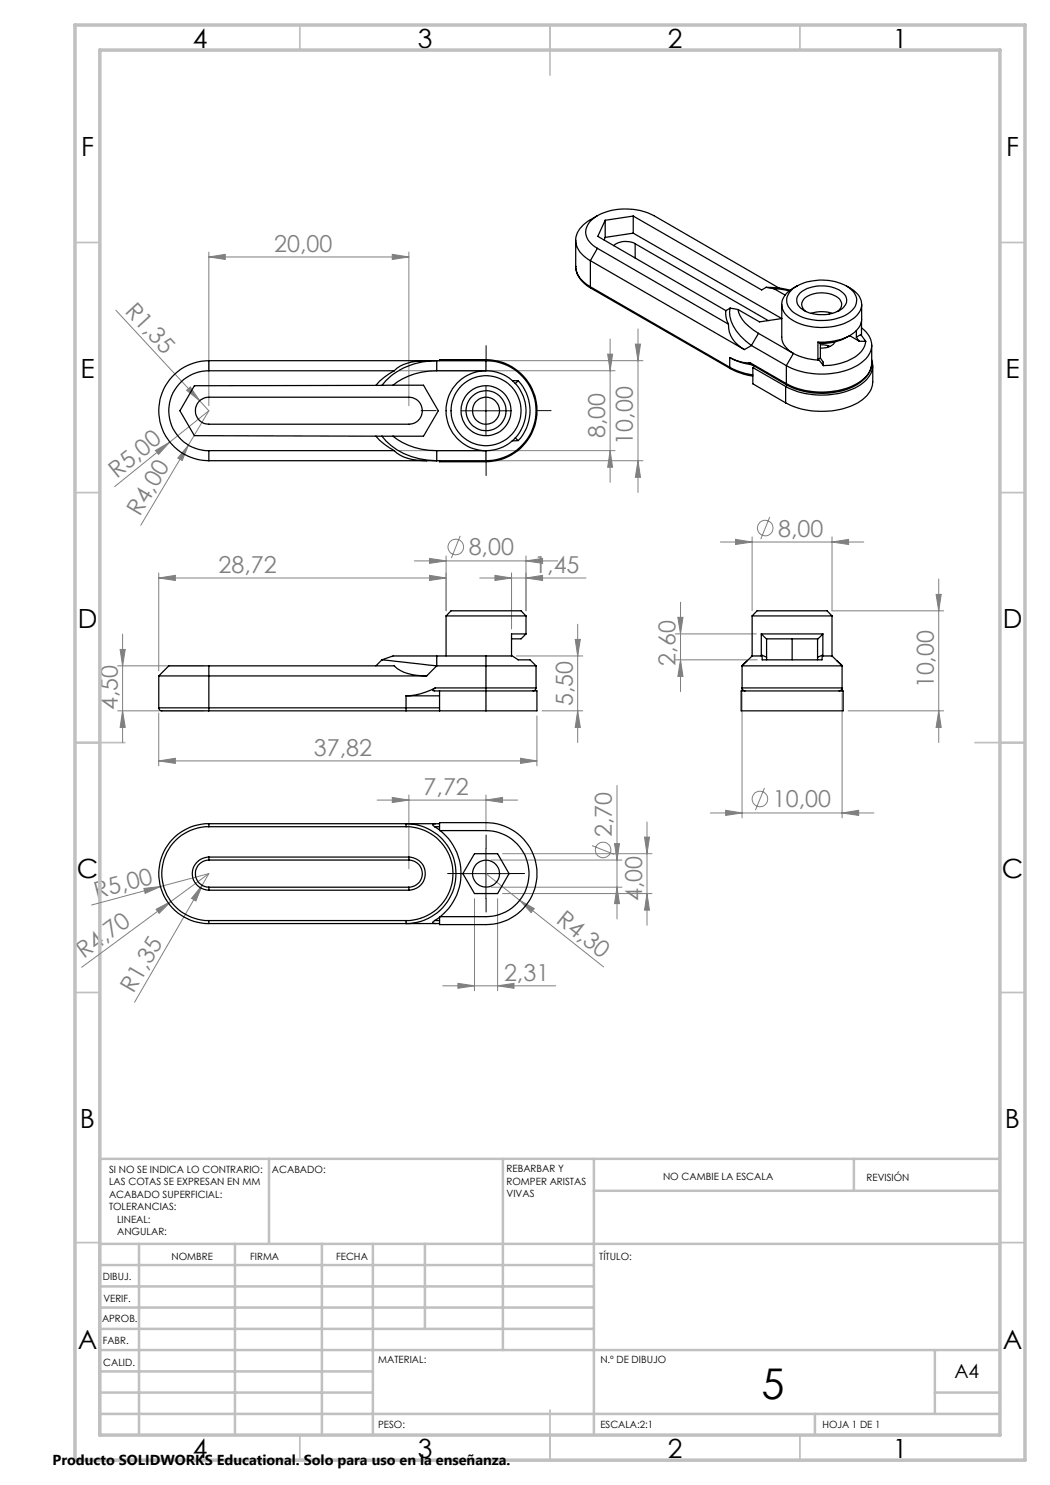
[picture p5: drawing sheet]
<svg xmlns="http://www.w3.org/2000/svg" width="210mm" height="297mm" viewBox="0 0 210 297" stroke-linecap="round" stroke-linejoin="round" font-family="sans-serif">
<g fill="none" stroke="#808080" stroke-width=".2">
<path d="M41.8 51.4l3.2-.5v1zM41.8 50.4v30.7M41.8 51.4h40M78.5 50.9l3.3 .5-3.3 .5zM81.8 50.4v30.7M23.2 62.1l16.7 18M37.3 78.1l.8-.7 1.8 2.7zM79.9 74.2h43.1M86.4 72.1h42.2M121.5 70.8h1l-.5 3.4zM122 67.8v28.7M127.1 68.8h1l-.5 3.3z"/>
<path d="M127.6 65.8v32.7M31.1 90.1l2.9-1.7-2.3 2.5zM34 88.4l-11.1 8.9M37.7 89l-1.3 3.1-.8-.5zM39.9 80.1l1.9 2.1M41.8 82.2l-7.8 6.2M41.8 82.2l-13.6 22.9M79.9 90.1h43.1M86.4 92.1h42.2M122 90.1l.5 3.3h-1zM127.6 92.1l.5 3.4h-1zM31.8 115.6l3.3-.5v1z"/>
<path d="M31.8 115.6h57.4M31.8 114.6v19.6M82.9 112.2h28.6M85.9 111.7l3.3 .5-3.3 .5zM85.9 115.1l3.3 .5-3.3 .5zM89.2 111.2v11M92 107.2l-1.7 4.4M96 115.6h21.2M99 115.1l3.3 .5-3.3 .5zM102.3 114.6v11.2M105.2 112.2l3.3-.5v1zM105.2 111.2v11"/>
<path d="M105.2 115.6l3.3-.5v1zM144.1 108.4h28.7M147.1 107.9l3.3 .5-3.3 .5zM150.4 107.4v14.8M154 103.4l-1.8 4.4M166.4 108.4l3.3-.5v1zM166.4 107.4v14.8h22.3M187.2 118.9h1l-.5 3.3zM187.7 115.8v32.7M23.5 133.2h17.2M24 129.9h1l-.5 3.3zM24.5 126.8v21.7"/>
<path d="M103.3 131.2h13.3M115 127.9h1.1l-.6 3.3zM115.5 124.8v23.7M135.1 126.8h16.2M135.1 132h16.3M135.6 123.5h1l-.5 3.3zM136.1 132l.5 3.3h-1zM136.1 120.4v17.9M148.4 138.6v25M168.4 138.6v25M23.5 142.2h17.2M24.5 142.2l.5 3.3h-1z"/>
<path d="M31.8 152.2l3.3-.5v1zM31.8 142.6v10.6M31.8 152.2h75.6M78.5 159.5l3.3 .5-3.3 .5zM81.8 159v14.7M97.2 159v7M104.1 151.7l3.3 .5-3.3 .5zM107.4 143.2v10M108.4 142.2h8.2M115.5 142.2l.6 3.3h-1.1zM123.4 157.1v26.7M152.9 157.6l-1.8 4.4"/>
<path d="M169.6 142.2h19.1M187.7 142.2l.5 3.3h-1zM28.8 177.7l3.3-.4-3.1 1.4zM40.4 177.1l-1.2 3.1-.9-.5zM40.4 177.1l-13.5 23.3M41.8 174.7l-1.4 2.4M41.8 174.7l-23.5 6.3M41.8 174.7l-25.5 18.8M75.4 160h28.1M94.9 179.7v18.5M97.2 174.7l6.7 5.4M97.2 160l3.3-.5v1z"/>
<path d="M98.2 172h26.2M98.2 177.4h26.2M99.5 179.7v18.5M100.5 170.7h29.9M100.5 178.7h29.9M118.4 169.1l4.4 1.8M122.9 168.7h1l-.5 3.3zM123.4 177.4l.5 3.3h-1zM128.9 167.4h1l-.5 3.3zM129.4 178.7l.5 3.3h-1zM129.4 164.4v20.7M142.1 162.6h32.7"/>
<path d="M145.1 162.1l3.3 .5-3.3 .5zM168.4 162.6l3.3-.5v1zM31.2 181.9l3-1.6-2.4 2.4zM88.5 197.2h22.6M91.6 196.7l3.3 .5-3.3 .5zM99.5 197.2l3.3-.5v1zM103.9 180.1l3 1.6-.7 .8zM103.9 180.1l16.8 13.3"/>
<circle cx="91.1" cy="109.4" r="1.56"/>
<circle cx="153.1" cy="105.6" r="1.55"/>
<circle cx="152" cy="159.8" r="1.55"/>
<circle cx="120.6" cy="170" r="1.56"/>
</g>
<path d="M97.2 72.1v-3M87.2 82.1h-3M97.2 92.1v3M107.2 82.1h3M92.2 174.7h-2.7M97.2 169.7v-2.7M97.2 179.7v2.7M102.2 174.7h2.7" fill="none" stroke="#000" stroke-width=".2" stroke-dasharray="15.2 1.3 1.3 1.3"/>
<path d="M97.2 77.1v10M92.2 82.2h10M92.2 174.7h10M97.2 169.7v10" fill="none" stroke="#000" stroke-width=".2"/>
<g fill="none" stroke="#c0c0c0" stroke-width=".35">
<path d="M60 5v5M110 5v10M160 5v5M15 48.5h5M200 48.5h5M15 98.5h5M200 98.5h5M15 148.5h10M195 148.5h10M15 198.5h5M200 198.5h5M15 248.5h5"/>
<path d="M200 248.5h5M60 287v5M110 282v10M160 287v5"/>
</g>
<g fill="none" stroke="#c0c0c0" stroke-width=".5">
<path d="M53.8 231.8v17M100.6 231.8v38.2M118.8 231.8v55.2M118.8 238.2h81.2M170.8 231.8v6.4M200 231.8h-180v55.2M20 248.8h180M20 257.3h98.8M20 253h98.8M27.8 248.8v38.2M47 248.8v38.2M64.4 248.8v38.2"/>
<path d="M74.6 248.8v38.2M85 248.8v17M20 265.8h98.8M20 261.5h98.8M20 278.5h54.6M20 274.3h54.6M20 270h180M187 278.5h13M187 270v12.8M20 282.8h180M163 282.8v4.2"/>
</g>
<path d="M15 5h190v287h-190zM20 10h180v277h-180z" fill="none" stroke="#c0c0c0" stroke-width=".7"/>
<g fill="#808080">
<path d="M37.3 78.1l.8-.7 1.8 2.7z"/>
<path d="M28.8 177.7l3.3-.4-3.1 1.4z"/>
<path d="M31.2 181.9l3-1.6-2.4 2.4z"/>
<path d="M31.1 90.1l2.9-1.7-2.3 2.5z"/>
<path d="M37.7 89l-1.3 3.1-.8-.5z"/>
<path d="M40.4 177.1l-1.2 3.1-.9-.5z"/>
<path d="M103.9 180.1l3 1.6-.7 .8z"/>
<path d="M105.2 115.6l3.3-.5v1zM99 115.1l3.3 .5-3.3 .5zM85.9 115.1l3.3 .5-3.3 .5zM31.8 115.6l3.3-.5v1zM97.2 160l3.3-.5v1zM78.5 159.5l3.3 .5-3.3 .5z"/>
<path d="M85.9 111.7l3.3 .5-3.3 .5zM105.2 112.2l3.3-.5v1zM31.8 152.2l3.3-.5v1zM104.1 151.7l3.3 .5-3.3 .5zM41.8 51.4l3.2-.5v1zM78.5 50.9l3.3 .5-3.3 .5zM147.1 107.9l3.3 .5-3.3 .5zM166.4 108.4l3.3-.5v1z"/>
<path d="M99.5 197.2l3.3-.5v1zM91.6 196.7l3.3 .5-3.3 .5z"/>
<path d="M24 129.9h1l-.5 3.3zM24.5 142.2l.5 3.3h-1zM115 127.9h1.1l-.6 3.3zM115.5 142.2l.6 3.3h-1.1zM187.2 118.9h1l-.5 3.3zM187.7 142.2l.5 3.3h-1zM135.6 123.5h1l-.5 3.3zM136.1 132l.5 3.3h-1zM122.9 168.7h1l-.5 3.3zM123.4 177.4l.5 3.3h-1z"/>
<path d="M128.9 167.4h1l-.5 3.3zM129.4 178.7l.5 3.3h-1z"/>
<path d="M127.1 68.8h1l-.5 3.3zM127.6 92.1l.5 3.4h-1z"/>
<path d="M121.5 70.8h1l-.5 3.4zM122 90.1l.5 3.3h-1z"/>
<path d="M145.1 162.1l3.3 .5-3.3 .5zM168.4 162.6l3.3-.5v1z"/>
</g>
<g fill="none" stroke="#000" stroke-width=".25">
<path d="M115.1 53.3a5.3 5.3 0 0 0 3.1 4.3M115.1 53.3a4.9 4.9 0 0 0 3 4.1M115.1 48v5.3M118.1 57.4l.1 .2M118.1 57.4l27.8 16M118.1 52.1v5.3M118.1 52.1l30.8 17.8M118.2 57.6l27.9 16.1M119.5 49.7a3.5 3.5 0 0 1-2.1-4.3 6.7 6.7 0 0 1 5.2-3.4 12.7 12.7 0 0 1 8.2 1.1l25.1 14.5M119.5 43.1a7.8 7.8 0 0 0-4 3.5 4 4 0 0 0 1.6 4.9l1 .6M119.5 49.7l-1.4 2.4M119.5 49.7l26.2 15.1"/>
<path d="M121 47.5l-.2 .5M121 44.1l-1.4 3.2 25.6 14.8M121 44.1v3.4M126.6 43.2l25.7 14.8 .9-.5M126.6 46.6l29.8 17.1-4.5 .7-4.3-2.5M126.6 46.6l-5.6 .9M126.6 43.2l-5.6 .9M126.6 43.2v3.4M127 48.8a3.9 3.9 0 0 0-4.3 .3M127 48.8l26.7 15.3M127 48.8v2.8M153.2 57.5l1.6 .2"/>
<path d="M153.2 57.5l2.6 .1 2.2 .5M154.8 57.7l3.1 .5M154.8 57.7l2.2 1.3M158.6 57.7a10.4 10.4 0 0 1 11.3-.1 2.84 2.84 0 0 1-.2 5 10.5 10.5 0 0 1-11.3-.4 2.76 2.76 0 0 1 .2-4.5zM159.4 57.2a4.3 4.3 0 0 0-3 3.9 5.2 5.2 0 0 0 4 3.8 12 12 0 0 0 10.7-1.5 3.1 3.1 0 0 0-.1-5.1l-1.7-1.1M160 58.6a7.2 7.2 0 0 1 8.5-.1 1.98 1.98 0 0 1-.3 3.4 7.5 7.5 0 0 1-8.1-.3 1.93 1.93 0 0 1-.1-3zM41.8 74.2a8 8 0 0 0-8 7.9 8 8 0 0 0 8 8M41.8 72.1a10 10 0 0 0-10.1 10 10 10 0 0 0 10.1 10M41.8 72.1v2.1M41.8 74.2h37M41.8 72.1h43.5M75.2 77.1h1.2"/>
<path d="M75.2 77.1h-36.3l-2.9 5.1 2.9 4.9 36.3 .1M78.6 77l-2.2 .1M78.6 77h6.1l3 5.2-3 5h-6.1M78.8 74.2a12.1 12.1 0 0 0-3.6 2.9M85.3 72.1a9.1 9.1 0 0 0-6.5 2.1M85.3 72.1h2M87.3 72.1a13.9 13.9 0 0 0-10.9 5M87.3 74.2a13.8 13.8 0 0 0-8.7 2.8M87.3 72.1v2.1M87.3 72.1h9.9M87.9 72.1v-.2h9.3a10.2 10.2 0 0 1 10.2 10.2 10.2 10.2 0 0 1-10.2 10.3h-9.3v-.3M97.2 72.1a10 10 0 0 1 10 10 10 10 0 0 1-10 10"/>
<path d="M97.2 72.1v2.1h-9.9M102.5 76.1l1.1 .1M103.6 76.2a8.7 8.7 0 0 1 0 11.9M103.6 76.2l-.6 .5M145.2 62.1a4.5 4.5 0 0 0 .5 2.7M145.7 64.8a5.6 5.6 0 0 0 3.2 5.1M145.9 71.5l2.1 .8 2.1 .3M145.9 71.5a12.6 12.6 0 0 0 4.6 1.5M145.9 73.4a13.3 13.3 0 0 0 4.7 1.6M145.9 73.4l.2 .3M145.9 71.5v1.9M146 61.6a6.4 6.4 0 0 0 2.1 5.6l2.2 1.9"/>
<path d="M146 61.6l-.8 .5M146 61.6l1.6 .3M146.1 73.7a13.5 13.5 0 0 0 4.5 1.5M147.6 61.9a6.5 6.5 0 0 0 3.1 4.1l1 .7M150.1 72.6h-.3l7.6 4.4M150.1 72.6l7.2 4.1M150.3 69.1l-1.4 .8M150.3 69.1l7 4M150.6 73.5l6.5 3.8M150.6 73.5v3.3l6.5 3.8M151 73.3l-.4 .2M151.7 66.7l7 4"/>
<path d="M151.7 66.7l-1.4 2.4M156.4 60.9v6.5a3.9 3.9 0 0 0 2.3 3.3M157.1 77.3v3.3M157.3 76.7l.1 .3M157.3 73.1v3.6M158.7 70.7a12 12 0 0 0 4.9 1.3M158.7 70.7l-1.4 2.4M161.2 62.3a1.71 1.71 0 0 1-.8-1.7 1.71 1.71 0 0 1 1.3-1.4 5.7 5.7 0 0 1 6.3 .8 1.59 1.59 0 0 1-.5 2.3M162.2 62.7a6.4 6.4 0 0 1 4.2 0M163.6 68.4v3.6M163.7 71.8l-.1 .2M163.7 71.8l1 1.3"/>
<path d="M164.1 71.6l-.4 .2M164.1 71.6a1.54 1.54 0 0 1 .6 1.5M164.1 69h.7l1.2 .3M164.1 68.7v2.9M165.5 69.1v.4M165.9 62.5v.3M167 68.4a2.74 2.74 0 0 1-2.9 1.2M169.9 67.1l2 1.2M170 67.1a9.5 9.5 0 0 1-6.2 1.5l-.2-.2M171.3 67.4l.6 .9M171.3 66.1v1.3M171.9 68.3h1.2"/>
<path d="M172.2 66.9l.9 1.4M172.2 66.9l-.9 .5M172.3 64.2v2.8l-.1-.1M172.3 65.5a3.9 3.9 0 0 1 .5 6.6 13.9 13.9 0 0 1-11.1 2.5l-2-.4-2.4-1.1M172.3 60.9v2.9a4.7 4.7 0 0 1-3.6 3.9 13.8 13.8 0 0 1-5.1 .7M173.1 68.3a4.7 4.7 0 0 1-3.1 3.6 12.2 12.2 0 0 1-5.3 1.2M174.3 72.6a5.3 5.3 0 0 1-3.1 4.4 15.4 15.4 0 0 1-13.8 0M174.3 72a4.3 4.3 0 0 1-2.2 5 15.8 15.8 0 0 1-15 .3M174.3 69v3.6a5.2 5.2 0 0 1-3.4 4.4 15.6 15.6 0 0 1-13.6-.3M174.6 73.1v3.3a5.5 5.5 0 0 1-3.6 4.5 16.2 16.2 0 0 1-13.9-.3M39.9 80.1l1.1-.6 .8-.1h40a2.7 2.7 0 0 1 2.7 2.7 2.7 2.7 0 0 1-2.7 2.7h-40a2.71 2.71 0 0 1-2.5-1.7 2.71 2.71 0 0 1 .6-3zM41.8 90.1v2"/>
<path d="M41.8 90.1h37M41.8 92.1h43.5M75.2 87.2a12.8 12.8 0 0 0 3.6 2.9M75.2 87.2h1.2M76.4 87.2a13.6 13.6 0 0 0 10.9 4.9M76.4 87.2h2.2M78.6 87.2a13.6 13.6 0 0 0 8.7 2.9M78.8 90.1a8.9 8.9 0 0 0 6.5 2M85.3 92.1h2M87.3 90.1h9.9v2M87.3 90.1v2M87.3 92.1h9.9"/>
<path d="M103 87.6l.6 .5M103.6 88.1l-1.2 .1M31.7 135.2h53.6M31.7 135.2v6.4M41.8 133.2h37a8.9 8.9 0 0 0 6.5 2M41.8 133.2h-8l-2.1 2M41.8 133.2v8.4M76.4 132l10.9 1.2M76.4 132l-1.2 1.2M81.2 139.2h6.7M81.2 139.2v2.4M87.1 137.6l-1.1 .5a12.4 12.4 0 0 1-4.8 1.1"/>
<path d="M87.1 137.6l-.6 .4 .1 .1 10.6 .1M87.1 137.6h10.1M87.3 131.2h-8.7l-2.2 .8M87.3 133.2l-2 2M87.3 133.2h19.9M87.3 131.2v2M87.3 131.2h9.9M87.9 138.2v4M89.2 123.2h16M89.2 123.2l1-1h14l1 1M89.2 123.2v8M97.2 137.6v.6"/>
<path d="M97.2 138.2h10.2v4h-10.2M97.2 137.6h10M97.2 131.2v6.4M97.2 138.2v4M102.3 131.1l1.3 .9h2.4l1.2 1.2M105.2 126.8h-2.9v4.4h-5.1M105.2 126.8l-1 1h-1.9M105.2 123.2v3.6M107.2 137.6a.6 .6 0 0 1-.6 .6M107.2 133.2v4.4M148.2 138.2h20.4v4h-20.4zM148.4 137.6h20"/>
<path d="M148.4 133.2h20M148.4 137.6a.6 .6 0 0 0 .6 .6M148.4 137.6v.6M148.4 133.2v4.4M149.4 132.2l-1 1M150.4 131.2h1.9M150.4 123.2h16M150.4 123.2l1-1h14l1 1M150.4 123.2v8M150.4 131.2l-2 2M152.3 126.8h12.3M152.3 126.8l1 1"/>
<path d="M152.3 126.8v4.4M152.4 131.1l-.1 .1M152.4 131.1v.9h12l.1-.9M152.4 131.1l.9 .3M153.3 131.4v.6M153.3 127.8v3.6M158.4 127.8v4.2M163.5 131.4v.6M163.5 127.8v3.6M164.5 131.1l.1 .1M164.5 131.1l-1 .3M164.6 131.2h1.8"/>
<path d="M164.6 126.8l-1 1h-10.3M164.6 126.8v4.4M166.4 123.2v8M166.4 131.2l2 2M167.4 132.2l1 1M168.4 137.6a.6 .6 0 0 1-.6 .6M168.4 137.6v.6M168.4 133.2v4.4M31.7 141.6a.77 .77 0 0 0 1.1 .6h9M31.7 141.6h10.1M41.8 141.6v.6M41.8 142.2h39.4"/>
<path d="M41.8 141.6h39.4M81.2 142.2h6.7M81.2 141.6v.6M81.2 141.6h6.7M87.9 142.2h9.3M41.8 164.7a10 10 0 0 0-10 10 10 10 0 0 0 10 10M41.8 164.7v.6M41.8 165.3a9.4 9.4 0 0 0-9.5 9.4 9.4 9.4 0 0 0 9.5 9.4M41.8 171.4a3.3 3.3 0 0 0-3.3 3.3 3.3 3.3 0 0 0 3.3 3.3M41.8 177.4v.6M41.8 171.4v.6M41.8 172a2.72 2.72 0 0 0-2.7 2.7 2.72 2.72 0 0 0 2.7 2.7"/>
<path d="M41.8 171.4h40M41.8 178h40M41.8 165.3h39.4M41.8 177.4h40M41.8 172h40M41.8 164.7h39.4M81.2 164.7a10 10 0 0 1 10 10 10 10 0 0 1-10 10M81.2 165.3a9.4 9.4 0 0 1 9.4 9.4 9.4 9.4 0 0 1-9.4 9.4M81.2 164.7v.6M81.2 164.7h5.9M81.8 171.4a3.3 3.3 0 0 1 3.3 3.3 3.3 3.3 0 0 1-3.3 3.3M81.8 177.4v.6"/>
<path d="M81.8 172a2.72 2.72 0 0 1 2.7 2.7 2.72 2.72 0 0 1-2.7 2.7M81.8 171.4v.6M86.9 165.3l1 .7M86.9 165.3h1M87.1 164.7l-.6 .2 .4 .4M87.1 164.7h.8M87.9 164.5h9.3a10.2 10.2 0 0 1 10.2 10.2 10.2 10.2 0 0 1-10.2 10.2h-9.3v-1.6h9.3a8.6 8.6 0 0 0 8.6-8.6 8.6 8.6 0 0 0-8.6-8.6h-9.3zM88.1 166.1a11 11 0 0 1 0 17.2M94.9 170.7h4.6l2.3 4-2.3 4h-4.6l-2.3-4zM41.8 184.1v.6M41.8 184.7h39.4M41.8 184.1h39.4"/>
<path d="M81.2 184.1v.6M81.2 184.7h5.9M86.9 184.1l-.4 .5 .6 .1M86.9 184.1h1M87.1 184.7h.8M87.9 183.4l-1 .7"/>
<circle cx="97.2" cy="82.1" r="5"/>
<circle cx="97.2" cy="82.1" r="7"/>
<circle cx="97.2" cy="82.1" r="2.7"/>
<circle cx="97.2" cy="82.1" r="4"/>
<circle cx="97.2" cy="82.1" r="8"/>
<circle cx="97.2" cy="174.7" r="2.7"/>
</g>
<text font-size="8.5" x="152.3" y="279.7">5</text>
<g font-size="5.3">
<text x="38.5" y="9.5">4</text>
<text x="83.5" y="9.5">3</text>
<text x="133.6" y="9.5">2</text>
<text x="178.6" y="9.5">1</text>
<text x="16.2" y="31.3">F</text>
<text x="201.2" y="31.3">F</text>
<text x="16.1" y="75.5">E</text>
<text x="201.1" y="75.5">E</text>
<text x="15.5" y="125.5">D</text>
<text x="200.5" y="125.5">D</text>
<text x="15.4" y="175.5">C</text>
<text x="200.4" y="175.5">C</text>
<text x="16" y="225.5">B</text>
<text x="201" y="225.5">B</text>
<text x="15.5" y="269.8">A</text>
<text x="200.5" y="269.8">A</text>
<text x="38.5" y="291.5">4</text>
<text x="83.5" y="291.5">3</text>
<text x="133.6" y="291.5">2</text>
<text x="178.6" y="291.5">1</text>
</g>
<g font-size="4.7" fill="#808080">
<text x="54.8" y="50.4">20,00</text>
<text x="24.8" y="62.3" transform="rotate(47 24.8 62.3)">R1,35</text>
<text x="121" y="87.6" transform="rotate(-90 121 87.6)">8,00</text>
<text x="126.6" y="88.9" transform="rotate(-90 126.6 88.9)">10,00</text>
<text x="23.4" y="95.7" transform="rotate(-39 23.4 95.7)">R5,00</text>
<text x="28" y="103.4" transform="rotate(-59 28 103.4)">R4,00</text>
<text x="155.6" y="107.3">8,00</text>
<text x="93.7" y="111.1">8,00</text>
<text x="43.7" y="114.6">28,72</text>
<text x="106.9" y="114.6">1,45</text>
<text x="135.1" y="133.1" transform="rotate(-90 135.1 133.1)">2,60</text>
<text x="186.7" y="137.7" transform="rotate(-90 186.7 137.7)">10,00</text>
<text x="23.5" y="142.1" transform="rotate(-90 23.5 142.1)">4,50</text>
<text x="114.5" y="141.2" transform="rotate(-90 114.5 141.2)">5,50</text>
<text x="62.8" y="151.1">37,82</text>
<text x="84.7" y="159">7,72</text>
<text x="154.6" y="161.5">10,00</text>
<text x="122.4" y="167.4" transform="rotate(-90 122.4 167.4)">2,70</text>
<text x="19.3" y="179.7" transform="rotate(-15 19.3 179.7)">R5,00</text>
<text x="111" y="184.4" transform="rotate(38 111 184.4)">R4,30</text>
<text x="128.4" y="180.2" transform="rotate(-90 128.4 180.2)">4,00</text>
<text x="16.8" y="191.9" transform="rotate(-36 16.8 191.9)">R4,70</text>
<text x="100.8" y="196.1">2,31</text>
<text x="26.7" y="198.8" transform="rotate(-60 26.7 198.8)">R1,35</text>
</g>
<text font-size="3.9" x="190.9" y="275.5">A4</text>
<text font-size="2.9" x="10.5" y="292.9">Producto SOLIDWORKS Educational. Solo para uso en la enseñanza.</text>
<g font-size="2">
<text x="21.8" y="234.6">SI NO SE INDICA LO CONTRARIO:</text>
<text x="21.8" y="237.1">LAS COTAS SE EXPRESAN EN MM</text>
<text x="21.8" y="239.6">ACABADO SUPERFICIAL:</text>
<text x="54.4" y="234.6">ACABADO:</text>
<text x="101.3" y="234.5">REBARBAR Y</text>
<text x="101.3" y="237">ROMPER ARISTAS</text>
<text x="101.3" y="239.5">VIVAS</text>
<text x="132.6" y="236">NO CAMBIE LA ESCALA</text>
<text x="173.3" y="236.2">REVISIÓN</text>
<text x="21.8" y="242.1">TOLERANCIAS:</text>
<text x="23.4" y="244.6">LINEAL:</text>
<text x="23.4" y="247.1">ANGULAR:</text>
<text x="34.3" y="252">NOMBRE</text>
<text x="50" y="251.9">FIRMA</text>
<text x="67.2" y="251.9">FECHA</text>
<text x="119.9" y="251.9">TÍTULO:</text>
<text x="20.6" y="256.1">DIBUJ.</text>
<text x="20.7" y="260.3">VERIF.</text>
<text x="20.4" y="264.4">APROB.</text>
<text x="20.5" y="268.8">FABR.</text>
<text x="20.7" y="273.1">CALID.</text>
<text x="75.6" y="272.5">MATERIAL:</text>
<text x="120.1" y="272.5">N.º DE DIBUJO</text>
<text x="75.6" y="285.5">PESO:</text>
<text x="120.1" y="285.6">ESCALA:2:1</text>
<text x="164.5" y="285.6">HOJA 1 DE 1</text>
</g>
</svg>
